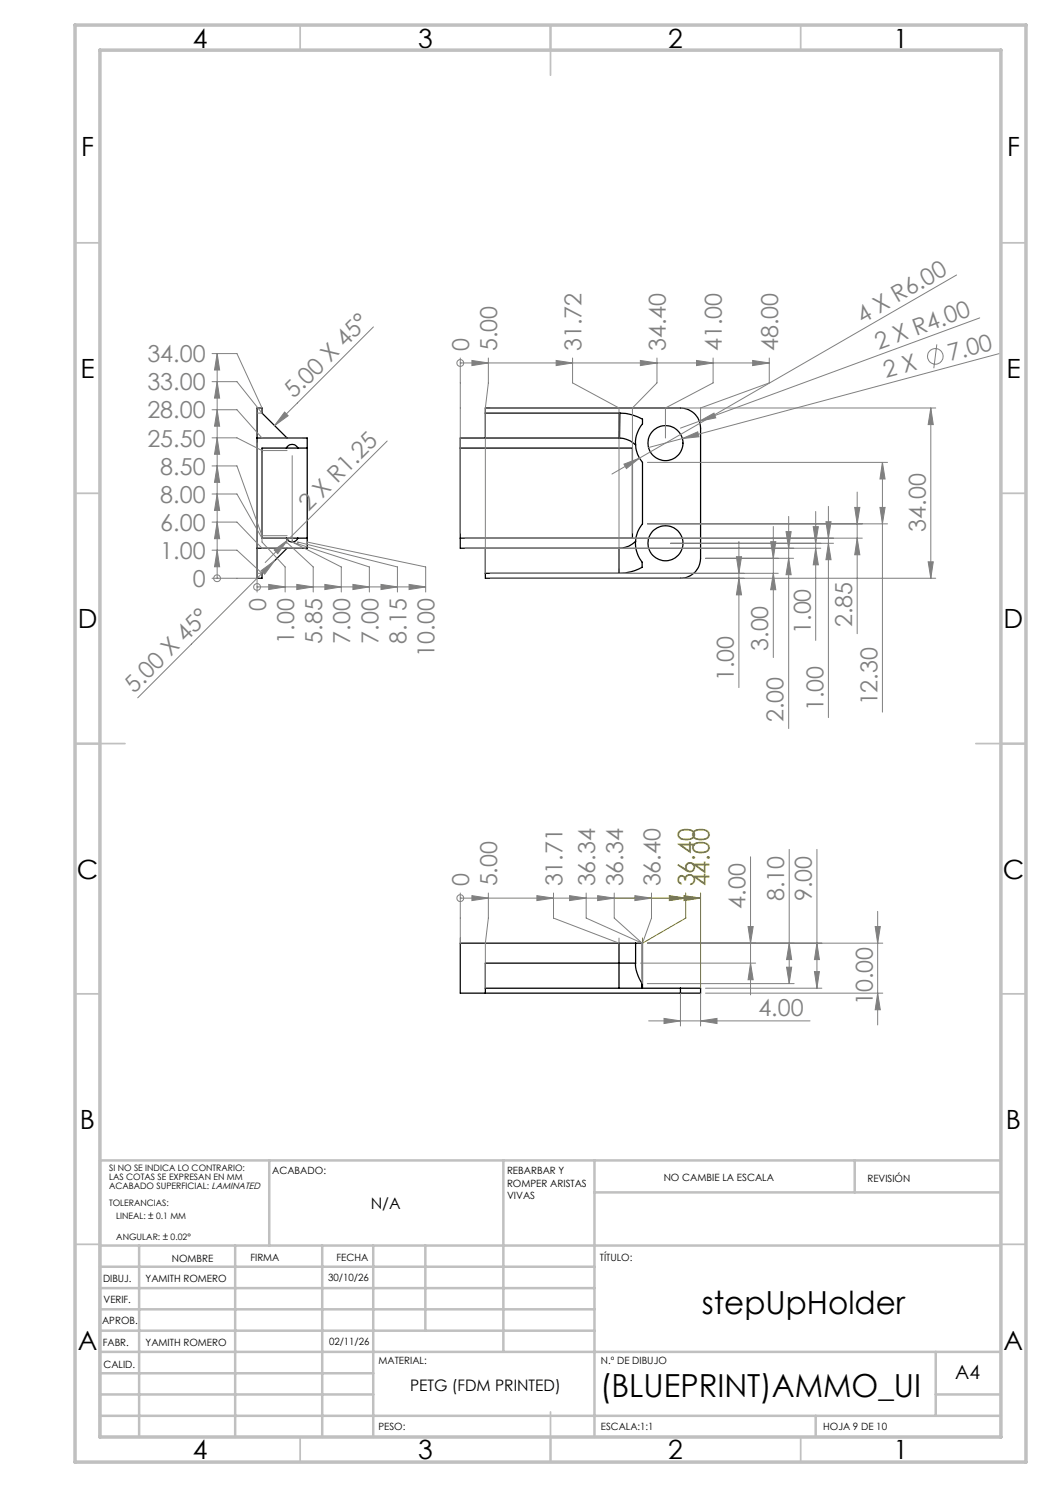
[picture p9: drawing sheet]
<svg xmlns="http://www.w3.org/2000/svg" width="210mm" height="297mm" viewBox="0 0 210 297" stroke-linecap="round" stroke-linejoin="round" font-family="sans-serif">
<g fill="none" stroke="#000" stroke-width=".25">
<path d="M51.4 87.5h10v22h-10M57.2 89.5a1.26 1.26 0 0 1 1.2-.7 1.26 1.26 0 0 1 1.1 .7M57.4 87.5l-5-5v-1h-1v34h1v-1l5-5M61.4 89.5h-9v18h9M92 89.5h34.4v18h-34.4M97 87.5v-6h39a4 4 0 0 1 4 4v26a4 4 0 0 1-4 4h-39v-6M97 82.5h26.9M123.7 82.5v5M123.8 87.5h.2a4.8 4.8 0 0 1 3 1.4M123.8 87.5h-31.8v22h31.7M123.9 82.5a9.5 9.5 0 0 1 4.5 1.2v1l-1 1.7a4.8 4.8 0 0 0-.4 2.5M123.9 82.5l-.1 5"/>
<path d="M127 88.9a5.6 5.6 0 0 0 1.4 3.5v12.2a5.8 5.8 0 0 0-1.4 3.5M57.2 107.5a1.23 1.23 0 0 0 1.2 .8 1.23 1.23 0 0 0 1.1-.8M97 114.5h26.7M123.7 109.5v5M127 108.1a4.5 4.5 0 0 1-3.3 1.4M127 108.1a6.1 6.1 0 0 0 1.3 4.2v1a9.4 9.4 0 0 1-4.6 1.2M97 197.4h39M123.7 188.4h3.3M123.7 188.4h-31.7v10h44M123.7 188.4v9M127 192.4h-30v6M127 192.4a7.3 7.3 0 0 0 1.3 4.1v.9"/>
<path d="M127 188.4h1.4v9M127 188.4v4M136 197.4h4v1h-4M136 197.4v1"/>
<circle cx="133" cy="88.5" r="3.5"/>
<circle cx="133" cy="108.5" r="3.5"/>
</g>
<g fill="none" stroke="#808080" stroke-width=".2">
<path d="M191.1 54.9l-63.3 36.6M42.4 70.6h4.9l5.1 10.9h-1M42.4 76.2h4.9l5.1 6.3h-1M43.4 76.2l.5 3.3h-1zM43.4 70.6l.5 3.3h-1zM43.4 70.6v44.9M74.6 65.3l-19.7 19.7M92 72.5h.1M92 71.5v35M92 72.5h61.7M94.3 72l3.3 .5-3.3 .5zM97.6 71.5v5l-.6 5v33"/>
<path d="M111.1 72l3.3 .5-3.3 .5zM114.4 71.5v5l9.3 5v32M128 72l3.3 .5-3.3 .5zM131.3 71.5v5l-4.9 5v25M139.2 72l3.3 .5-3.3 .5zM142.5 71.5v5l-9.5 5v6M150.4 72l3.3 .5-3.3 .5zM153.7 71.5v5l-13.7 5v3M187.2 68.8l-.6 4.8M195.8 63.5l-56.1 20.6M200.1 70.5l-70.5 18.9M42.4 98.7h4.9l5.1 8.8h6.1"/>
<path d="M42.4 93.1h4.9l5.1 13.9h5M42.4 87.5h4.9l5.1 2.5h5M42.4 81.8h4.9l5.1 5.7h8M43.4 98.7l.5 3.2h-1zM43.4 93.1l.5 3.2h-1zM43.4 87.5l.5 3.2h-1zM43.4 81.8l.5 3.3h-1zM51.4 88.5v29.7M52.4 90.5v17.8l4.6 4.9v5M56.9 82.3l.7 .7-2.7 2zM58.4 91v17.3M77.4 88.1l-19.9 19.8"/>
<path d="M98 81.5h89M124.7 92.7l3.1-1.2-2.6 2.1zM127.8 91.5l-5.5 3.2M129.4 92.4h47.9M136.3 87.6l3.1-1.3 .3 .9zM139.7 84.1l3-1.6 .3 1zM139.7 84.1l-3.7 1.4M171.3 98.3v28.3M176.3 92.4l.5 3.3h-1zM176.3 92.4v49.8M186 81.5l.5 3.3h-1zM186 81.5v34"/>
<path d="M42.4 115.5h9M42.4 109.9h4.9l5.1 4.6h-1M42.4 104.3h4.9l5.1 5.2h8M43.4 109.9l.5 3.3h-1zM43.4 104.3l.5 3.3h-1zM43.4 115.5h.1M51.4 117.2h.1M51.4 117.2h33.7M52.2 114l2.7-2-2 2.7zM53.7 116.7l3.3 .5-3.3 .6zM54.8 109.9l2.7-2-2 2.7zM54.9 112l-27.4 27.4"/>
<path d="M57.2 108.5v-.2l5.4 4.9v5M57.5 107.9l-4.5 4.5M58.4 108.3l9.8 4.9v5M58.4 108.3l15.4 4.9v5M59.3 116.7l3.3 .5-3.3 .6zM59.5 108.5v-.2l19.9 4.9v5M61.4 108.5v-.2l23.7 4.9v5M64.9 116.7l3.3 .5-3.3 .6zM70.5 116.7l3.3 .5-3.3 .6zM76.1 116.7l3.3 .5-3.3 .6zM81.7 116.7l3.4 .5-3.4 .6zM93 109.5h71"/>
<path d="M93 107.5h79.3M98 115.5h89M98 114.5h57.5M129.4 104.6h47.9M134 108.5h32.5M141 111.5h17.6M147.1 111.2h1.1l-.6 3.3zM147.6 115.5l.6 3.3h-1.1zM147.6 108.2v29.1M154 108.2h1l-.5 3.3zM154.5 114.5l.5 3.3h-1zM154.5 105.2v26.1"/>
<path d="M157.1 106.2h1l-.5 3.3zM157.6 111.5l.5 3.3h-1zM157.6 103.1v42.4M162.5 105.2h1l-.5 3.3zM163 109.5l.5 3.3h-1zM163 102.2v25.7M165 104.2h1.1l-.6 3.3zM165.5 108.5l.6 3.3h-1.1zM165.5 101.1v42.2M170.8 101.3h1l-.5 3.3zM171.3 107.5l.5 3.3h-1zM175.8 101.3h1l-.5 3.3z"/>
<path d="M185.5 112.2h1l-.5 3.3zM92 179.4h.1M92 178.4v10M92 179.4h38.2M94.3 178.9l3.3 .5-3.3 .5zM97.6 178.4v5l-.6 5v9M107.3 178.9l3.3 .5-3.3 .5zM110.6 178.4v5l13.1 5v-1M113.8 178.9l3.3 .5-3.3 .5zM117.1 178.4v5l11.2 5M119.4 178.9l3.3 .5-3.3 .5zM122.7 178.4v5l5.6 5"/>
<path d="M126.9 178.9l3.3 .5-3.3 .5zM130.2 178.4v5l-1.8 5v8M150 171.1v27.6M157.7 169.6v26.9M163.2 169.6v27.8M128 192.4h23M128.3 188.4v8M129.3 196.5h29.4M129.4 188.4h47M136 198.4v6.5M140 198.4v6.5M141 197.4h23.2"/>
<path d="M141 198.4h35.4M149.5 185.1h1l-.5 3.3zM150 192.4l.5 3.3h-1zM157.2 193.2h1l-.5 3.3zM157.7 188.4l.5 3.3h-1zM162.7 194.1h1l-.5 3.3zM163.2 188.4l.5 3.3h-1zM174.9 185.1h1l-.5 3.3zM175.4 198.4l.5 3.3h-1zM175.4 182v22.7M129.6 203.9h32.3M132.7 203.4l3.3 .5-3.3 .5z"/>
<path d="M140 203.9l3.3-.5v1z"/>
<circle cx="92" cy="72.5" r=".68"/>
<circle cx="186.9" cy="71.2" r="1.55"/>
<circle cx="43.4" cy="115.5" r=".69"/>
<circle cx="51.4" cy="117.2" r=".67"/>
<circle cx="92" cy="179.4" r=".69"/>
</g>
<path d="M122.7 179.4h17.3M133.7 178.9l3.3 .5-3.3 .5zM136.7 178.9l3.3 .5-3.3 .5zM137 178.4v5l-8.6 5v-1M140 178.4v19" fill="none" stroke="#808000" stroke-width=".2"/>
<g fill="none" stroke="#c0c0c0" stroke-width=".35">
<path d="M60 5v5M110 5v10M160 5v5M15 48.5h5M200 48.5h5M15 98.5h5M200 98.5h5M15 148.5h10M195 148.5h10M15 198.5h5M200 198.5h5M15 248.5h5"/>
<path d="M200 248.5h5M60 287v5M110 282v10M160 287v5"/>
</g>
<g fill="none" stroke="#c0c0c0" stroke-width=".5">
<path d="M53.8 231.8v17M100.6 231.8v38.2M118.8 231.8v55.2M118.8 238.2h81.2M170.8 231.8v6.4M200 231.8h-180v55.2M20 248.8h180M20 257.3h98.8M20 253h98.8M27.8 248.8v38.2M47 248.8v38.2M64.4 248.8v38.2"/>
<path d="M74.6 248.8v38.2M85 248.8v17M20 265.8h98.8M20 261.5h98.8M20 278.5h54.6M20 274.3h54.6M20 270h180M187 278.5h13M187 270v12.8M20 282.8h180M163 282.8v4.2"/>
</g>
<path d="M15 5h190v287h-190zM20 10h180v277h-180z" fill="none" stroke="#c0c0c0" stroke-width=".7"/>
<g fill="#808080">
<path d="M136.3 87.6l3.1-1.3 .3 .9z"/>
<path d="M139.7 84.1l3-1.6 .3 1z"/>
<path d="M124.7 92.7l3.1-1.2-2.6 2.1z"/>
<path d="M56.9 82.3l.7 .7-2.7 2z"/>
<path d="M54.8 109.9l2.7-2-2 2.7z"/>
<path d="M52.2 114l2.7-2-2 2.7z"/>
<path d="M149.5 185.1h1l-.5 3.3zM150 192.4l.5 3.3h-1zM157.7 188.4l.5 3.3h-1zM157.2 193.2h1l-.5 3.3z"/>
<path d="M147.6 115.5l.6 3.3h-1.1zM147.1 111.2h1.1l-.6 3.3zM154.5 114.5l.5 3.3h-1zM154 108.2h1l-.5 3.3zM157.6 111.5l.5 3.3h-1zM157.1 106.2h1l-.5 3.3zM163 109.5l.5 3.3h-1zM162.5 105.2h1l-.5 3.3zM165.5 108.5l.6 3.3h-1.1zM165 104.2h1.1l-.6 3.3zM171.3 107.5l.5 3.3h-1zM170.8 101.3h1l-.5 3.3zM175.8 101.3h1l-.5 3.3zM176.3 92.4l.5 3.3h-1zM185.5 112.2h1l-.5 3.3zM186 81.5l.5 3.3h-1z"/>
<path d="M163.2 188.4l.5 3.3h-1zM162.7 194.1h1l-.5 3.3zM174.9 185.1h1l-.5 3.3zM175.4 198.4l.5 3.3h-1z"/>
<path d="M132.7 203.4l3.3 .5-3.3 .5zM140 203.9l3.3-.5v1z"/>
</g>
<path d="M133.7 178.9l3.3 .5-3.3 .5zM136.7 178.9l3.3 .5-3.3 .5z" fill="#808000"/>
<g fill="#808080">
<path d="M43.4 109.9l.5 3.3h-1zM43.4 104.3l.5 3.3h-1zM43.4 98.7l.5 3.2h-1zM43.4 93.1l.5 3.2h-1zM43.4 87.5l.5 3.2h-1zM43.4 81.8l.5 3.3h-1zM43.4 76.2l.5 3.3h-1zM43.4 70.6l.5 3.3h-1z"/>
<path d="M94.3 72l3.3 .5-3.3 .5zM111.1 72l3.3 .5-3.3 .5zM128 72l3.3 .5-3.3 .5zM139.2 72l3.3 .5-3.3 .5zM150.4 72l3.3 .5-3.3 .5zM94.3 178.9l3.3 .5-3.3 .5zM107.3 178.9l3.3 .5-3.3 .5zM113.8 178.9l3.3 .5-3.3 .5zM119.4 178.9l3.3 .5-3.3 .5zM126.9 178.9l3.3 .5-3.3 .5zM53.7 116.7l3.3 .5-3.3 .6zM59.3 116.7l3.3 .5-3.3 .6zM64.9 116.7l3.3 .5-3.3 .6zM70.5 116.7l3.3 .5-3.3 .6zM76.1 116.7l3.3 .5-3.3 .6zM81.7 116.7l3.4 .5-3.4 .6z"/>
</g>
<g font-size="6.3">
<text x="140.2" y="262.4">stepUpHolder</text>
<text x="119.9" y="279.1">(BLUEPRINT)AMMO_UI</text>
</g>
<g font-size="5.3">
<text x="38.5" y="9.5">4</text>
<text x="83.5" y="9.5">3</text>
<text x="133.5" y="9.5">2</text>
<text x="178.5" y="9.5">1</text>
<text x="16.2" y="31.2">F</text>
<text x="201.2" y="31.2">F</text>
<text x="16.1" y="75.5">E</text>
<text x="201.1" y="75.5">E</text>
<text x="15.5" y="125.5">D</text>
<text x="200.5" y="125.5">D</text>
<text x="15.4" y="175.5">C</text>
<text x="200.4" y="175.5">C</text>
<text x="16" y="225.5">B</text>
<text x="201" y="225.5">B</text>
<text x="15.5" y="269.7">A</text>
<text x="200.5" y="269.7">A</text>
<text x="38.5" y="291.5">4</text>
<text x="83.5" y="291.5">3</text>
<text x="133.5" y="291.5">2</text>
<text x="178.5" y="291.5">1</text>
</g>
<g font-size="4.7" fill="#808080">
<text x="172.3" y="64.6" transform="rotate(-30 172.3 64.6)">4 X R6.00</text>
<text x="93.8" y="70.2" transform="rotate(-90 93.8 70.2)">0</text>
<text x="99.4" y="70.2" transform="rotate(-90 99.4 70.2)">5.00</text>
<text x="116.2" y="70.2" transform="rotate(-90 116.2 70.2)">31.72</text>
<text x="133" y="70.2" transform="rotate(-90 133 70.2)">34.40</text>
<text x="144.3" y="70.2" transform="rotate(-90 144.3 70.2)">41.00</text>
<text x="155.5" y="70.2" transform="rotate(-90 155.5 70.2)">48.00</text>
<text x="175.5" y="69.9" transform="rotate(-20 175.5 69.9)">2 X R4.00</text>
<text x="29.4" y="78">33.00</text>
<text x="29.4" y="72.4">34.00</text>
<text x="177" y="75.6" transform="rotate(-15 177 75.6)">2 X</text>
<text x="189.8" y="72.2" transform="rotate(-15 189.8 72.2)">7.00</text>
<text x="29.4" y="83.6">28.00</text>
<text x="58.7" y="79.8" transform="rotate(-45 58.7 79.8)">5.00 X 45°</text>
<text x="29.4" y="89.2">25.50</text>
<text x="32" y="94.8">8.50</text>
<text x="32" y="100.4">8.00</text>
<text x="32" y="106">6.00</text>
<text x="61.7" y="102.3" transform="rotate(-45 61.7 102.3)">2 X R1.25</text>
<text x="185" y="106.2" transform="rotate(-90 185 106.2)">34.00</text>
<text x="32" y="111.6">1.00</text>
<text x="38.5" y="117.2">0</text>
<text x="53.2" y="122.1" transform="rotate(-90 53.2 122.1)">0</text>
<text x="170.3" y="125.3" transform="rotate(-90 170.3 125.3)">2.85</text>
<text x="58.8" y="128.6" transform="rotate(-90 58.8 128.6)">1.00</text>
<text x="64.4" y="128.6" transform="rotate(-90 64.4 128.6)">5.85</text>
<text x="70" y="128.6" transform="rotate(-90 70 128.6)">7.00</text>
<text x="75.6" y="128.6" transform="rotate(-90 75.6 128.6)">7.00</text>
<text x="81.2" y="128.6" transform="rotate(-90 81.2 128.6)">8.15</text>
<text x="86.8" y="131.2" transform="rotate(-90 86.8 131.2)">10.00</text>
<text x="153.5" y="130" transform="rotate(-90 153.5 130)">3.00</text>
<text x="162" y="126.6" transform="rotate(-90 162 126.6)">1.00</text>
<text x="146.7" y="136" transform="rotate(-90 146.7 136)">1.00</text>
<text x="26.8" y="138.6" transform="rotate(-45 26.8 138.6)">5.00 X 45°</text>
<text x="164.5" y="142" transform="rotate(-90 164.5 142)">1.00</text>
<text x="175.3" y="140.9" transform="rotate(-90 175.3 140.9)">12.30</text>
<text x="156.6" y="144.2" transform="rotate(-90 156.6 144.2)">2.00</text>
<text x="93.8" y="177.1" transform="rotate(-90 93.8 177.1)">0</text>
<text x="99.4" y="177.1" transform="rotate(-90 99.4 177.1)">5.00</text>
<text x="112.4" y="177.1" transform="rotate(-90 112.4 177.1)">31.71</text>
<text x="118.9" y="177.1" transform="rotate(-90 118.9 177.1)">36.34</text>
<text x="124.5" y="177.1" transform="rotate(-90 124.5 177.1)">36.34</text>
<text x="131.9" y="177.1" transform="rotate(-90 131.9 177.1)">36.40</text>
<text x="156.7" y="180" transform="rotate(-90 156.7 180)">8.10</text>
<text x="162.2" y="180" transform="rotate(-90 162.2 180)">9.00</text>
<text x="149" y="181.5" transform="rotate(-90 149 181.5)">4.00</text>
<text x="151.5" y="202.9">4.00</text>
<text x="174.4" y="200.8" transform="rotate(-90 174.4 200.8)">10.00</text>
</g>
<g font-size="4.7" fill="#808000">
<text x="138.8" y="177.1" transform="rotate(-90 138.8 177.1)">36.40</text>
<text x="141.8" y="177.1" transform="rotate(-90 141.8 177.1)">44.00</text>
</g>
<text font-size="3.9" x="190.9" y="275.5">A4</text>
<g font-size="3.2">
<text x="74.1" y="241.4">N/A</text>
<text x="81.9" y="277.9">PETG (FDM PRINTED)</text>
</g>
<g font-size="2">
<text x="54.4" y="234.6">ACABADO:</text>
<text x="101.3" y="234.5">REBARBAR Y</text>
<text x="101.3" y="237">ROMPER ARISTAS</text>
<text x="101.3" y="239.5">VIVAS</text>
<text x="132.6" y="236">NO CAMBIE LA ESCALA</text>
<text x="173.3" y="236.2">REVISIÓN</text>
<text x="34.3" y="252">NOMBRE</text>
<text x="50" y="251.9">FIRMA</text>
<text x="67.2" y="251.9">FECHA</text>
<text x="119.9" y="251.9">TÍTULO:</text>
<text x="20.6" y="256.1">DIBUJ.</text>
<text x="29.1" y="256.1">YAMITH ROMERO</text>
<text x="65.6" y="255.9">30/10/26</text>
<text x="20.7" y="260.3">VERIF.</text>
<text x="20.4" y="264.4">APROB.</text>
<text x="20.5" y="268.8">FABR.</text>
<text x="29.1" y="268.8">YAMITH ROMERO</text>
<text x="65.7" y="268.7">02/11/26</text>
<text x="20.7" y="273.1">CALID.</text>
<text x="75.6" y="272.5">MATERIAL:</text>
<text x="120.1" y="272.5">N.º DE DIBUJO</text>
<text x="75.6" y="285.5">PESO:</text>
<text x="120.1" y="285.6">ESCALA:1:1</text>
<text x="164.5" y="285.6">HOJA 9 DE 10</text>
</g>
<g font-size="1.8">
<text x="21.8" y="233.9">SI NO SE INDICA LO CONTRARIO:</text>
<text x="21.8" y="235.7">LAS COTAS SE EXPRESAN EN MM</text>
<text x="21.8" y="237.4">ACABADO SUPERFICIAL: LAMINATED</text>
<text x="21.8" y="240.9">TOLERANCIAS:</text>
<text x="23.2" y="243.4">LINEAL: ± 0.1 MM</text>
<text x="23.2" y="247.7">ANGULAR: ± 0.02°</text>
</g>
</svg>
